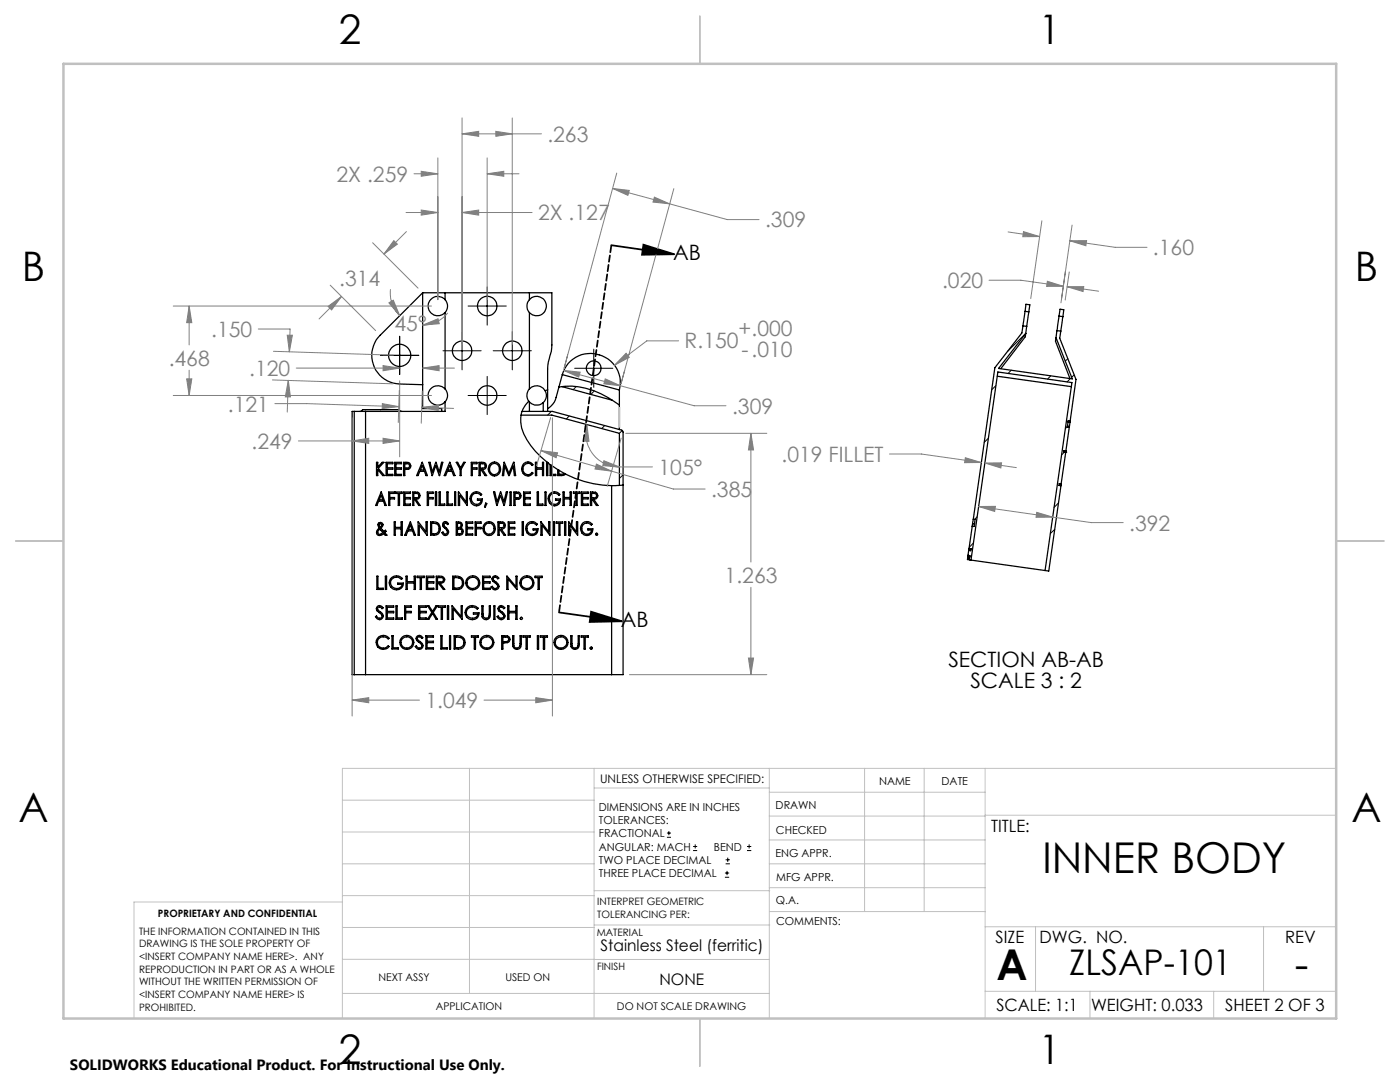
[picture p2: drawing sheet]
<svg xmlns="http://www.w3.org/2000/svg" width="279mm" height="216mm" viewBox="0 0 279 216" stroke-linecap="round" stroke-linejoin="round" font-family="sans-serif">
<g fill="none" stroke="#000" stroke-width=".2">
<path d="M97.2 57.3v7.6M76 70.9h7.6M79.8 67.1v7.6M88.4 70h7.6M92.2 66.2v7.6M93.4 61.1h7.6M93.4 78.9h7.6M97.2 75.1v7.6M98.4 70h7.6M102.2 66.2v7.6M114.7 73.5h7.6M115 77.1l-.6 .7"/>
<path d="M118.5 69.7v7.6M118.6 78l-.7 .7M198.8 76.9l-.9 .9M201.8 73.9l-.6 .6M204.7 66.5l-3.7 3.7M209.7 75l-.6 .6M213.1 71.6l-.5 .5M213.6 75.5l-.6 .7M214.4 74.8l-.5 .5M110 82.1l-.7 .7M113.6 83l-.6 .6M120.7 84.9l-.6 .6"/>
<path d="M124.2 85.9l-.6 .6M124.4 94.8l-.8 .7M197.3 87.4l-.9 .9M212.4 90.2l-.5 .6M212.7 89.9v.1M213 85.1l-.4 .4M194.3 108.3l-.9 .9M195 103.1l-.5 .5M210.5 105.6l-.9 .9M211.2 100.4l-.8 .8M133.1 167.1h.8M133.1 166.2h.8"/>
<path d="M133.5 165.8v.9M138.3 169.7h.8M138.3 168.9h.8M138.7 168.5v.8M144.7 175h.8M144.7 174.2h.8M144.8 172.4h.9M144.8 171.6h.9M145.1 173.8v.8M145.2 171.1v.9M149.1 169.7h.8M149.1 168.9h.8"/>
<path d="M149.5 168.5v.8"/>
</g>
<g fill="none" stroke="#000" stroke-width=".25">
<path d="M84.3 58.4v23.1h3.9v.6M84.3 58.4h4.5M84.3 58.4l-8.4 8.5a5.7 5.7 0 0 0-1.3 6.1 5.7 5.7 0 0 0 5.1 3.6l4.6 .2M88.8 59.8a1.95 1.95 0 0 0-2.8-.1 1.95 1.95 0 0 0 0 2.8 1.95 1.95 0 0 0 2.8-.1M88.8 59.8a1.93 1.93 0 0 1 0 2.6M88.8 58.4v1.4M88.8 58.4h16.9M105.7 59.8a1.93 1.93 0 0 0 0 2.6M105.7 59.8a1.94 1.94 0 0 1 2.8-.1 1.94 1.94 0 0 1 0 2.8 1.94 1.94 0 0 1-2.8-.1M105.7 58.4h4.4v10.4l-.1 1.3-.7 2.9v9.1M105.7 58.4v1.4M88.8 77.6a1.94 1.94 0 0 0-2.8-.1 1.94 1.94 0 0 0 0 2.8 1.94 1.94 0 0 0 2.8-.1"/>
<path d="M88.8 77.6a1.93 1.93 0 0 1 0 2.6M88.8 62.4v15.2M105.7 77.6a1.97 1.97 0 0 0-.2 2.4M105.7 77.6a1.94 1.94 0 0 1 3.1 .4M105.7 62.4v15.2M108.8 78a1.88 1.88 0 0 1-.4 2.3M109.3 77.8l-.5 .2M111.5 77.2a15.6 15.6 0 0 1 12.1 3.6M112.2 77.2l10 2.7M112.2 74.8a5.9 5.9 0 0 1 7.2-4 5.9 5.9 0 0 1 4.2 7M112.2 74.8l-1.2 4.5a3.8 3.8 0 0 1-1.7 2.3M112.2 74.8l11.4 3"/>
<path d="M123.6 77.8v7.9M199 75.1l14.8 2.1M204.2 65l-.3 1.4-5.4 7-4.3 30.2M204.2 65l.7 .1M204.6 62.1l-.4 2.9M204.6 62.1l.7 .1M204.6 62.1l.2-1.4 .7 .1-.2 1.4M204.7 66.5l-5.4 7 14.7 2.1-3.3-8.2M204.7 66.5l-.1 .7-4.9 6.4M204.9 65.1l-.2 1.4M205.3 62.2l-.4 2.9M210.7 67.4l-.1 .7 2.9 7.4"/>
<path d="M210.9 66l-.2 1.4M210.9 66l.8 .1M211.3 63.1l-.4 2.9M211.3 63.1l.8 .1M211.3 63.1l.3-1.4 .7 .1-.2 1.4M211.7 66.1l-.2 1.4 3.2 8.2-1.1 8.3M212.1 63.2l-.4 2.9M70.7 82.1h2.3M70.7 82.1h-.4v52.5h.4M70.7 82.1v52.5M71.8 82.1l.3-.1a.63 .63 0 0 1 1-.3h6.1a.54 .54 0 0 1 .7 .4h.3M73 82.1v52.5"/>
<path d="M75.1 92.3h.3v.9l.9-.9h.3l-1.1 1.2 1.2 1.4h-.3l-1-1.2v1.2h-.3zM76.1 98.2l1 2.7h-.3l-.3-.9h-.9l-.4 .9h-.2zM76.1 98.8l.3 .9h-.7zM77 92.3h1.4v.2h-1.1v.8h1.1v.3h-1.1v1.1h1.1v.2h-1.4zM77.6 98.2h1.1v.3h-.9v.8h.9v.3h-.9v1.3h-.2zM78.8 92.3h1.3v.2h-1.1v.8h1.1v.3h-1.1v1.1h1.1v.2h-1.3zM79 98.2h1.2v.3h-.5v2.4h-.2v-2.4h-.5zM80.5 92.3h.5a.76 .76 0 0 1 1 .7 .76 .76 0 0 1-1.1 .7h-.1v1.2h-.3zM80.6 98.2h1.3v.3h-1.1v.8h1.1v.3h-1.1v1h1.1v.3h-1.3zM80.8 92.5h.4a.45 .45 0 0 1 .5 .5 .45 .45 0 0 1-.5 .4h-.4zM82.4 98.2h.4a.75 .75 0 0 1 1 .6 .75 .75 0 0 1-.8 .8l.9 1.3h-.3l-.9-1.3h-.1v1.3h-.2zM82.6 98.5h.4a.46 .46 0 0 1 .6 .4 .46 .46 0 0 1-.6 .4h-.4z"/>
<path d="M84.2 92.3l1.1 2.6h-.3l-.3-.8h-.9l-.4 .8h-.3zM84.3 92.9l.3 .9h-.7zM85.3 98.2h1.1v.3h-.9v.8h.9v.3h-.9v1.3h-.2zM85.6 92.3h.2l.5 1.9 .7-1.9 .7 1.9 .4-1.9h.3l-.7 2.6-.7-2-.8 2zM86.9 98.2h.2v2.7h-.2zM87.6 98.2h.3v2.4h.9v.3h-1.2zM88.8 80.2v1.9h-15.8M89.2 98.2h.2v2.4h.9v.3h-1.1zM89.7 92.3h.1M89.7 92.3l1.1 2.6h-.3l-.3-.8h-.9l-.4 .8h-.2zM89.8 92.9l.3 .9h-.7zM90.7 98.2h.2v2.7h-.2z"/>
<path d="M91.1 92.3h.2l.6 1 .6-1h.3l-.8 1.3v1.3h-.2v-1.3zM91.5 98.2l1.6 2v-2h.2v2.7l-1.6-2.1v2.1h-.2zM94.1 92.3h1.1v.2h-.9v.8h.9v.3h-.9v1.3h-.2zM94.2 98.5a1.26 1.26 0 0 1 1.9 .1l-.1 .2a1.07 1.07 0 0 0-1.5-.1 1.07 1.07 0 0 0-.2 1.5 1.07 1.07 0 0 0 1.5 .2l.2-.6h-.7v-.2h1a1.24 1.24 0 0 1-1.3 1.3 1.24 1.24 0 0 1-1.2-1.4v-.4zM95.6 92.3h.5a.73 .73 0 0 1 1 .5 .73 .73 0 0 1-.8 .9l.8 1.2h-.3l-.8-1.2h-.2v1.2h-.2zM95.8 92.5h.5a.46 .46 0 0 1 .5 .5 .46 .46 0 0 1-.6 .4h-.4zM97.9 92.5a1.33 1.33 0 0 1 1.8 .3 1.33 1.33 0 0 1-.2 1.8 1.31 1.31 0 0 1-1.7 0 1.31 1.31 0 0 1-.2-1.7zM97.9 92.9a1.05 1.05 0 0 1 1.5-.1 1.05 1.05 0 0 1 .1 1.5 1.05 1.05 0 0 1-1.5 .1 1.05 1.05 0 0 1-.1-1.5zM98.5 98.2h.2l.5 1.9 .7-1.9 .7 1.9 .4-1.9h.3l-.7 2.7-.7-2.1-.8 2.1zM100.6 92.3l1 2.1 1-2.1 .3 2.6h-.2l-.3-1.9-.8 1.9-.9-1.9-.2 1.9h-.2zM101.8 98.2h.2v2.7h-.2zM102.6 98.2h.4a.76 .76 0 0 1 1 .7 .76 .76 0 0 1-1.1 .7h-.1v1.3h-.2z"/>
<path d="M102.8 98.5h.4a.46 .46 0 0 1 .5 .4 .46 .46 0 0 1-.5 .4h-.4zM104 82.8h6.1l13.5 3.7v10.4M104.2 82.1h6l13.9 3.7 .2 .3 .1 48.5h-2.3M104.5 98.2h1.3v.3h-1.1v.8h1.1v.3h-1.1v1h1.1v.3h-1.3zM104.5 92.5a1.18 1.18 0 0 1 1.9 .2l-.2 .2a1.06 1.06 0 0 0-1.4-.1 1.06 1.06 0 0 0-.3 1.4 1.06 1.06 0 0 0 1.4 .3l.3-.2 .2 .1a1.26 1.26 0 0 1-1.7 .4 1.26 1.26 0 0 1-.5-1.6zM105.5 80a5.9 5.9 0 0 0-.3 7.8 16.3 16.3 0 0 0 4 4.5M105.5 80l.2 .2M105.7 80.2a1.88 1.88 0 0 0 2.7 .1M105.7 80.2v1.9M106.9 92.3h.2v1h1.2v-1h.2v2.6h-.2v-1.3h-1.2v1.3h-.2zM107.2 98.2h.3v2.4h.8v.3h-1.1zM108.4 80.3v1.8"/>
<path d="M108.8 98.2h.2v2.7h-.2zM109.2 92.3h-.1v2.6h.2v-2.6M109.2 92.3h.1M109.3 92.3l.5 .4M109.8 92.7v2.2h1.1v-.2h-.9v-1.8M109.8 92.7l.2 .2M109.8 98.5a1.26 1.26 0 0 1 1.9 .1l-.2 .2a1.07 1.07 0 0 0-1.5-.1 1.07 1.07 0 0 0 0 1.6 1.07 1.07 0 0 0 1.5-.2l.1-.3h-.7v-.2h1a1.24 1.24 0 0 1-1.3 1.3 1.24 1.24 0 0 1-1.2-1.4v-.4zM110 92.9l1.3 .8M111.3 93.7v1.2a1.81 1.81 0 0 0 1.6-.3M111.3 93.7l.2 .1M111.5 93.8v.9l1.1-.2M111.5 93.8l1.1 .7"/>
<path d="M112.4 98.2h.2v1.1h1.2v-1.1h.2v2.7h-.2v-1.3h-1.2v1.3h-.2zM112.6 94.5l.3 .1M112.9 94.6a21.4 21.4 0 0 0 9.2 2.3M114.4 98.2h1.3v.3h-.5v2.4h-.3v-2.4h-.5zM116 98.2h1.4v.3h-1.1v.8h1.1v.3h-1.1v1h1.1v.3h-1.4zM117.8 98.2h.5a.75 .75 0 0 1 1 .6 .75 .75 0 0 1-.8 .8l.8 1.3h-.3l-.8-1.3h-.1v1.3h-.3zM118.1 98.5h.4a.46 .46 0 0 1 .6 .4 .46 .46 0 0 1-.6 .4h-.4zM122.1 96.9v37.7M124.4 96.8l-2.3 .1M211.7 96.9l-2.4 17-15.5-2.1M211.8 96.6l-.4-.1-.1 .4h.4M211.8 96.6l-.1 .3"/>
<path d="M212.3 90.1h.4M212.7 90.2h.1M212.7 90.2l-.9 6.4M212.7 90.1v.1M212.7 90l-.4-.1v.3h.4M212.7 90v.1M213 85.1l.4 .1M213 85l.4 .1M213.1 84.2l.4 .1M213.2 84.1h.3M213.4 85.3l-.7 4.7M213.4 85.2v.1"/>
<path d="M213.4 85.1v.1M213.5 84.3l-.1 .8M213.5 84.1v.2M213.6 84h-.4l-.2 1.2 .4 .1M213.6 84l-.1 .1M75.2 115h.2v2.4h1.1v.2h-1.3zM75.5 104.4a.52 .52 0 0 1 .8 0 .52 .52 0 0 1 0 .7l-.3 .3 .6 .7 .3-.3 .1 .2-.2 .3 .4 .5h-.3l-.3-.3a.78 .78 0 0 1-.8 .4 .78 .78 0 0 1-.7-.6l.1-.3 .5-.7a.75 .75 0 0 1-.2-.9zM75.7 104.6l.2-.1 .3 .2-.4 .5-.2-.5zM75.8 105.6l.6 .7-.4 .3a.43 .43 0 0 1-.5-.1 .43 .43 0 0 1 0-.6zM76.9 115h.3v2.6h-.3zM77.9 115.5a1.56 1.56 0 0 1 2.4-.1l-.2 .2a1.2 1.2 0 0 0-1.8-.2 1.2 1.2 0 0 0 .1 1.8 1.2 1.2 0 0 0 1.8-.3l.1-.3h-.9v-.3h1.1a1.41 1.41 0 0 1-1.8 1.3 1.41 1.41 0 0 1-.8-2.1zM78.7 104.1h.2v1.1h1.1v-1.1h.3v2.7h-.3v-1.3h-1.1v1.3h-.2z"/>
<path d="M81 115h.3v1.1h1.4v-1.1h.2v2.6h-.2v-1.3h-1.4v1.3h-.3zM81.9 104.1l1 2.7h-.2l-.4-.9h-.9l-.3 .9h-.3zM81.9 104.8l.3 .9h-.7zM83.3 115h1.4v.3h-.6v2.3h-.2v-2.3h-.6zM83.4 104.1l1.6 2v-2h.3v2.7l-1.6-2v2h-.3zM85.1 115h1.5v.3h-1.3v.8h1.3v.2h-1.3v1.1h1.3v.2h-1.5zM85.9 104.1a1.43 1.43 0 0 1 2 1.4 1.19 1.19 0 0 1-1.3 1.3h-.7zM86.1 104.4a1.12 1.12 0 0 1 1.5 1.1 1.12 1.12 0 0 1-1.5 1zM87.1 115h.5a.76 .76 0 0 1 1 .3 .76 .76 0 0 1-.2 1l-.6 .1 1 1.2h-.3l-1-1.2h-.2v1.2h-.2zM87.3 115.3h.5a.48 .48 0 0 1 .7 .4 .48 .48 0 0 1-.7 .4h-.5zM88.5 104.2a.62 .62 0 0 1 1 .3l-.2 .2-.3-.3a.41 .41 0 0 0-.5 .3 .41 .41 0 0 0 .4 .5 .88 .88 0 0 1 .6 .8 .88 .88 0 0 1-.6 .9l-.5-.3-.2-.3 .2-.1 .2 .3a.43 .43 0 0 0 .6-.1 .43 .43 0 0 0 0-.5l-.8-.8-.1-.4zM90.3 115a1.96 1.96 0 0 1 2.1 .6 1.31 1.31 0 0 1-1.2 2h-.9z"/>
<path d="M90.6 115.3h.2a1.11 1.11 0 0 1 1.5 .9 1.11 1.11 0 0 1-1.4 1.2h-.3zM91.1 104.1a.85 .85 0 0 1 1.2 .7l-.3 .6a.72 .72 0 0 1 .5 .8 .72 .72 0 0 1-.8 .6h-.6zM91.3 104.4h.3a.39 .39 0 0 1 .4 .2 .39 .39 0 0 1-.1 .5l-.6 .2zM91.3 105.6a.58 .58 0 0 1 .7 .1 .58 .58 0 0 1 .1 .7l-.8 .1zM93 104.1h1.3v.3h-1.1v.8h1.1v.3h-1.1v1h1.1v.3h-1.3zM93.2 100.9h.1M94.8 104.1h1.2v.3h-.9v.8h.9v.3h-.9v1.3h-.3zM96.3 115h1.5v.3h-1.3v.8h1.3v.2h-1.3v1.1h1.3v.2h-1.5zM96.8 104.4a1.32 1.32 0 0 1 1.8 .3 1.32 1.32 0 0 1-.2 1.8 1.32 1.32 0 0 1-1.8-.2 1.32 1.32 0 0 1 .2-1.9zM96.9 100.4l.3 .1-.4 .7-.1-.1zM97.2 104.5a1.09 1.09 0 0 1 1.4 .9 1.09 1.09 0 0 1-1.3 1.1 1.22 1.22 0 0 1-.1-2zM98.4 115l.2-.1a.8 .8 0 0 1 1 .5l-.3 .1a.45 .45 0 0 0-.7-.3 .45 .45 0 0 0 .2 .8 .89 .89 0 0 1 .7 .7 .89 .89 0 0 1-.4 1 .84 .84 0 0 1-1.1-.6l.2-.1a.52 .52 0 0 0 .7 .4 .52 .52 0 0 0 .3-.7l-.4-.4a.72 .72 0 0 1-.4-1.3z"/>
<path d="M99.4 104.1h.4a.75 .75 0 0 1 1 .6 .75 .75 0 0 1-.8 .9l.9 1.2h-.3l-.9-1.2h-.1v1.2h-.2zM99.6 104.4h.4a.46 .46 0 0 1 .6 .5 .46 .46 0 0 1-.6 .4h-.4zM101.1 115l1.9 2.1v-2.1h.2v2.6l-1.8-2.1v2.1h-.3zM101.4 104.1h1.3v.3h-1.1v.8h1.1v.3h-1.1v1h1.1v.3h-1.3zM104.2 104.1h.3v2.7h-.3zM105.3 104.4a1.31 1.31 0 0 1 1.9 .2l-.1 .2a1.08 1.08 0 0 0-1.6-.2 1.08 1.08 0 0 0-.1 1.5 1.08 1.08 0 0 0 1.5 .2l.2-.5h-.7v-.3h1a1.24 1.24 0 0 1-1.3 1.4 1.24 1.24 0 0 1-1.2-1.4l.2-.8zM106.8 115h1.4v.3h-.6v2.3h-.2v-2.3h-.6zM107.9 104.1h.1M108 104.1l1.5 2v-2h.2v2.7l-1.5-2v2h-.3zM110.4 104.1h.3v2.7h-.3zM111 104.1h1.3v.3h-.5v2.4h-.3v-2.4h-.5zM112.7 104.1h.2v2.7h-.2z"/>
<path d="M113.5 104.1h.1M113.5 104.1l1.5 2v-2h.3v2.7l-1.6-2v2h-.2zM116.3 104.4a1.31 1.31 0 0 1 1.9 .2l-.2 .2a1.07 1.07 0 0 0-1.5-.2 1.07 1.07 0 0 0-.2 1.5 1.07 1.07 0 0 0 1.5 .2l.3-.5h-.8v-.3h1a1.24 1.24 0 0 1-1.2 1.4 1.24 1.24 0 0 1-1.2-1.4v-.4zM193.1 111.5v.2h.4M193.1 111.5h.4v.2M193.1 111.1v.4M193.2 110.8l.4 .1-.1 .3-.4-.1M193.2 111l.3 .1M193.2 111l-.1 .1M193.2 110.8v.2M193.3 109.8l-.1 1M193.4 109.5h.3h-.3l-.1 .3"/>
<path d="M193.5 111.7l.3 .1M193.8 111.8l5.3-37.6 14.8 2.1-5.3 37.5M194.1 104.5l-.1 .5M194.1 104.5l.4 .1M194.2 103.6l-.1 .9M194.2 103.6h.4l-.2 1.5-.4-.1-.6 4.4 .4 .1-.1 .4-.4-.1M70.7 134.6h2.3M73 134.6h49.1M75.4 121a.75 .75 0 0 1 1.1 .3l-.3 .2a.46 .46 0 0 0-.4-.5 .46 .46 0 0 0-.5 .5 .46 .46 0 0 0 .4 .5 .86 .86 0 0 1 .8 .8 .86 .86 0 0 1-.8 .8l-.5-.2-.3-.4 .2-.1a.53 .53 0 0 0 .7 .5 .53 .53 0 0 0 .4-.7l-.8-.7a.66 .66 0 0 1 0-1zM75.6 127.1a1.45 1.45 0 0 1 2 .3l-.1 .1a1.19 1.19 0 0 0-1.8-.2 1.19 1.19 0 0 0 0 1.8 1.19 1.19 0 0 0 1.8-.2l.1 .1a1.43 1.43 0 0 1-2.1 .2 1.43 1.43 0 0 1 .1-2.1zM77 120.9h1.6v.3h-1.3v.8h1.3v.3h-1.3v1h1.3v.3h-1.6zM78.2 126.9h.3v2.4h1v.2h-1.3z"/>
<path d="M79 120.9h.3v2.4h1v.3h-1.3zM80.8 120.9h1.3v.3h-1.1v.8h1.1v.3h-1.1v1.3h-.2zM83.3 126.9a.75 .75 0 0 1 1.1 .3l-.2 .2a.45 .45 0 0 0-.5-.4 .45 .45 0 0 0-.4 .4 .45 .45 0 0 0 .3 .5 .89 .89 0 0 1 .8 .7 .89 .89 0 0 1-.5 .9 .84 .84 0 0 1-1-.5l.2-.1a.54 .54 0 0 0 .7 .4 .54 .54 0 0 0 .3-.7l-.9-.8a.65 .65 0 0 1 .1-.9zM83.5 120.9h1.6v.3h-1.3v.8h1.3v.3h-1.3v1h1.3v.3h-1.6zM85 126.9h1.5v.2h-1.3v.9h1.3v.2h-1.3v1.1h1.3v.2h-1.5zM85.3 120.9h.3l.7 1.1 .7-1.1h.3l-.8 1.3 .8 1.4h-.3l-.7-1.2-.7 1.2h-.3l.9-1.4zM87.5 120.9h1.4v.3h-.6v2.4h-.2v-2.4h-.6zM88 126.9h.2v2.4h1.1v.2h-1.3zM89.3 120.9h.2v2.7h-.2zM89.7 126.9h.2v2.6h-.2zM90.2 120.9l1.8 2.1v-2.1h.3v2.7l-1.8-2.1v2.1h-.3zM90.6 126.9a1.96 1.96 0 0 1 2.1 .6 1.31 1.31 0 0 1-1.3 2h-.8z"/>
<path d="M90.9 127.1h.2a1.12 1.12 0 0 1 1.5 1 1.12 1.12 0 0 1-1.4 1.2h-.3zM93.3 121.1a1.52 1.52 0 0 1 2.1 .3l-.2 .2a1.19 1.19 0 0 0-1.8-.2 1.19 1.19 0 0 0 .3 1.8 1.19 1.19 0 0 0 1.7-.6h-.9v-.3h1.1a1.4 1.4 0 0 1-2 1.2 1.4 1.4 0 0 1-.3-2.4zM94.1 126.9h1.4v.2h-.6v2.4h-.2v-2.4h-.6zM96.2 120.9h.2v1.6a.65 .65 0 0 0 .6 .9 .65 .65 0 0 0 .6-.9v-1.6h.3v1.6a.88 .88 0 0 1-.9 1.1 .88 .88 0 0 1-.8-1.1zM98.6 120.9h.2v2.7h-.2zM99.6 121a.75 .75 0 0 1 1.2 .3l-.3 .2a.46 .46 0 0 0-.5-.4 .46 .46 0 0 0-.3 .6 1.64 1.64 0 0 1 1 1.5 .83 .83 0 0 1-.8 .4 .83 .83 0 0 1-.7-.6l.2-.1a.53 .53 0 0 0 .7 .5 .53 .53 0 0 0 .3-.7l-.4-.5a.76 .76 0 0 1-.4-1.2zM100.1 126.9h.5a.76 .76 0 0 1 1.2 .5 .76 .76 0 0 1-.9 .9h-.5v1.2h-.3zM100.4 127.1h.5a.49 .49 0 0 1 .6 .5 .49 .49 0 0 1-.7 .4h-.4zM101.3 120.9h.3v1.1h1.3v-1.1h.3v2.7h-.3v-1.3h-1.3v1.3h-.3zM102.3 126.9h.3v1.5a.66 .66 0 0 0 .6 .9 .66 .66 0 0 0 .6-.9v-1.5h.2v1.5a.9 .9 0 0 1-.8 1.2 .9 .9 0 0 1-.9-1.2zM104.4 126.9h1.4v.2h-.6v2.4h-.2v-2.4h-.6zM107.2 126.9h.3v2.6h-.3z"/>
<path d="M107.8 126.9h1.5v.2h-.6v2.4h-.3v-2.4h-.6zM113.9 126.9h.3v1.5a.66 .66 0 0 0 .6 .9 .66 .66 0 0 0 .6-.9v-1.5h.2v1.5a.88 .88 0 0 1-.8 1.2 .88 .88 0 0 1-.9-1.2zM116 126.9h1.4v.2h-.6v2.4h-.2v-2.4h-.6z"/>
<circle cx="79.8" cy="70.9" r="2.21"/>
<circle cx="92.2" cy="70" r="1.94"/>
<circle cx="97.2" cy="78.9" r="1.95"/>
<circle cx="97.2" cy="61.1" r="1.94"/>
<circle cx="102.2" cy="70" r="1.94"/>
<circle cx="118.5" cy="73.5" r="1.47"/>
<circle cx="94.3" cy="116.3" r="1.4"/>
<circle cx="94.4" cy="116.3" r="1.16"/>
<circle cx="105.2" cy="116.3" r="1.39"/>
<circle cx="105.2" cy="116.3" r="1.16"/>
<circle cx="119.1" cy="106.6" r=".21"/>
<circle cx="81.2" cy="128.2" r="1.15"/>
<circle cx="81.2" cy="128.2" r="1.4"/>
<circle cx="97.2" cy="128.2" r="1.16"/>
<circle cx="97.2" cy="128.2" r="1.4"/>
<circle cx="104" cy="123.4" r=".21"/>
<circle cx="111.9" cy="128.2" r="1.4"/>
<circle cx="112" cy="128.2" r="1.16"/>
<circle cx="118" cy="129.3" r=".22"/>
</g>
<path d="M122 48.9l12.5 1.8M128.4 48.8l6.1 1.9-6.4 .1zM111.5 122.2l12.6 1.8M118 122.1l6.1 1.9-6.4 .1z" fill="none" stroke="#000" stroke-width=".35"/>
<path d="M123.6 81.2v4.1" fill="none" stroke="#c0c0c0" stroke-width=".35"/>
<g fill="none" stroke="#808080" stroke-width=".2">
<path d="M82.6 34.7h4.8M84.1 34.2l3.3 .5-3.3 .5zM87.4 31.5v28.3M92.2 26.7l3.3-.5v1zM92.2 23.5v45.2M92.2 26.7h15.9M97.2 34.7l3.3-.5v1zM97.2 31.5v28.3M97.2 34.7h6.4M99 26.2l3.2 .5-3.2 .5zM102.2 23.5v45.2M122.3 37.6l3.3 .4-.3 1z"/>
<path d="M122.3 37.6l11.3 3.1M123.1 34.5l-10.5 39 .7-2.7M130.6 39.3l3 1.4-3.3-.4zM134.5 37.6l-10.6 39 .8-2.7M65.9 56.9l9.1 9.1M68.2 59.2l-4.5 4.4M74.4 48.4l9 9.1M77.9 57.7a6.5 6.5 0 0 0 1.9 5.3M78.6 48l.7 .7-2.7 2zM81 42.4h6.4M81.1 46.2l-4.5 4.5M84.1 41.9l3.3 .5-3.3 .5z"/>
<path d="M92.2 42.4l3.3-.5v1zM92.2 42.4h14M133.6 40.7l11.5 3.1h6.4M197.4 55.9h6.3l8.5 1.2M201.2 46.3l6.3 .9M204.3 46.2l3.2 1h-3.4zM207.9 44.1l-2.2 15.5M209 56.1l3.2 1h-3.3zM212.6 54.2l-.8 5.5M213 57.2h3.3l-.2 1zM213 57.2l6.3 .9M213.4 54.3l-.8 5.6"/>
<path d="M213.5 48h3.4l-.2 1zM213.5 48l9.1 1.4h6.3M214 44.9l-2.3 15.5M34.6 61.1h51.5M34.6 78.9h51.5M37.3 75.6h1l-.6 3.3zM37.7 61.1l.6 3.3h-1zM37.7 61.1v7.7M37.7 73.9v5M51.5 65.7h6.4l-.2 4.5M54.4 75.8l24.1 .8M54.6 70.1l23.9 .8"/>
<path d="M57.3 66.9h1l-.6 3.3zM57.5 75.9l.5 3.3h-1.1zM57.5 75.9l-.2 6.3M59.1 73.4h20.7M65.5 61.1l2.7-1.9-2 2.6zM76.4 73l3.4 .4-3.4 .6zM77.6 60.4l.9-.5 1.3 3.1zM79.7 77.9l-.2 6.4M79.8 76v15.2M84.3 78l-.2 6.5M84.3 64.9l3.1-1.3 .3 1zM84.3 73.4l3.3-.4v1z"/>
<path d="M84.3 73.4h6.4M89.4 62.4a6.3 6.3 0 0 1-5.1 2.5M112.5 73.9l3.3 .4-.3 .9zM112.5 73.9l26 7.1h6.4M120.8 75.6l3 1.4-3.3-.4zM125 70.5l.6 .8-3 1.6zM135.4 68h-6.3l-6.5 4.9M54.9 80.5h6.3l18.4 .6M59.5 88h20.3M70.3 88l3.3-.5v1zM70.3 83.4v59.5M76.3 80.5l3.3 .6-3.3 .4z"/>
<path d="M76.4 87.5l3.4 .5-3.4 .5zM84.2 81.3l3.3-.4v1zM84.2 81.3l6.3 .2M108 89.9l3.3 .4-.3 1zM108 89.9l14.1 4.1M109.9 83.3l-2.8 9.7M110.2 83.4v59.5M117.1 84.7l.4 3.4-1-.1zM117.1 84.7a6.7 6.7 0 0 0 6.5 8.5M119 92.6l3.1 1.4-3.4-.4zM120.5 91.9l3.1 1.3-3.3-.3zM122.1 94l12.3 3.6h6.3"/>
<path d="M123.6 93.2h6.6M124 87.4l-2.8 9.6M124.9 86.5h28.1M149.9 86.5l.5 3.3h-1zM149.9 86.5v25.6M177.5 90.6h6.4l11.9 1.7M192.7 91.3l3.1 1h-3.3zM196.6 92.4h3.3l-.2 1zM196.6 92.4l6.2 .9M149.9 117.2v17.4M195.3 101.1l3.3-.1-.1 1.1zM195.3 101.1l22.5 3.2h6.4"/>
<path d="M206.9 102.2l3.2 1h-3.3zM70.3 139.7l3.3-.5v1zM70.3 139.7h13.4M96.6 139.7h13.6M106.9 139.2l3.3 .5-3.3 .5zM125.6 134.6h27.4M149.4 131.3h1l-.5 3.3z"/>
</g>
<path d="M111.6 122.2l10.4-73.3" fill="none" stroke="#000" stroke-width=".35" stroke-dasharray="1.3 .6" stroke-dashoffset="-.2"/>
<g fill="none" stroke="#c0c0c0" stroke-width=".2">
<path d="M68.3 159.7h50.3M93.7 153.3v44.9M118.6 153.3v49.9M118.6 157.2h34.9M153.5 153.3v49.9M153.5 158.1h43.1M172.5 153.3v28.6M184.4 153.3v28.6M196.6 153.3v49.9M266.7 153.3h-198.4v49.9M68.3 178.7h50.3M68.3 172.4h50.3"/>
<path d="M68.3 166h50.3M68.3 180h-41.6v23.2M118.6 177.7h35M153.5 167.6h43.1M153.5 162.8h43.1M153.5 172.4h43.1M153.5 177.1h43.1M196.6 162.7h70.1M68.3 198.2h85.2M68.3 191.4l85.2 .1M68.3 185.1h50.3M118.6 184.6h35"/>
<path d="M153.6 181.9h43M196.6 197.8h70.1M196.6 184.9h70.1M206.7 184.9v12.9M217.5 197.8v5.4M242.2 197.8v5.4M252.2 184.9v12.9"/>
</g>
<path d="M139.7 3.2v9.5M3.1 107.9h9.6M266.7 107.9h9.5M139.7 203.2v9.6" fill="none" stroke="#c0c0c0" stroke-width=".25"/>
<path d="M12.7 12.7h254v190.5h-254z" fill="none" stroke="#c0c0c0" stroke-width=".5"/>
<path d="M118 122.1l6.1 1.9-6.4 .1zM128.4 48.8l6.1 1.9-6.4 .1z" fill="#000"/>
<path d="M84.1 34.2l3.3 .5-3.3 .5zM97.2 34.7l3.3-.5v1zM37.7 61.1l.6 3.3h-1zM37.3 75.6h1l-.6 3.3zM84.1 41.9l3.3 .5-3.3 .5zM92.2 42.4l3.3-.5v1zM92.2 26.7l3.3-.5v1zM99 26.2l3.2 .5-3.2 .5zM125 70.5l-2.4 2.4 3-1.6zM130.6 39.3l3 1.4-3.3-.4zM122.3 37.6l3.3 .4-.3 1zM117.1 84.7l.4 3.4-1-.1zM120.5 91.9l3.1 1.3-3.3-.3zM70.3 139.7l3.3-.5v1zM106.9 139.2l3.3 .5-3.3 .5zM149.9 86.5l.5 3.3h-1zM149.4 131.3h1l-.5 3.3zM77.6 60.4l.9-.5 1.3 3.1zM84.3 64.9l3.1-1.3 .3 1zM78.6 48l.7 .7-2.7 2zM65.5 61.1l2.7-1.9-2 2.6zM57.3 66.9h1l-.6 3.3zM57.5 75.9l.5 3.3h-1.1zM84.3 73.4l3.3-.4v1zM76.4 73l3.4 .4-3.4 .6zM76.3 80.5l3.3 .6-3.3 .4zM84.2 81.3l3.3-.4v1zM108 89.9l3.3 .4-.3 1zM119 92.6l3.1 1.4-3.4-.4zM120.8 75.6l3 1.4-3.3-.4zM112.5 73.9l3.3 .4-.3 .9zM70.3 88l3.3-.5v1zM76.4 87.5l3.4 .5-3.4 .5zM209 56.1l3.2 1h-3.3zM213 57.2h3.3l-.2 1zM195.3 101.1l3.3-.1-.1 1.1zM206.9 102.2l3.2 1h-3.3zM196.6 92.4h3.3l-.2 1zM192.7 91.3l3.1 1h-3.3zM204.3 46.2l3.2 1h-3.4zM213.5 48h3.4l-.2 1z" fill="#808080"/>
<g font-size="8.5">
<text x="208" y="174.2">INNER BODY</text>
<text x="198.9" y="195.5">A</text>
<text x="258.4" y="195.4">-</text>
</g>
<g font-size="8.1">
<text x="67.6" y="8.9">2</text>
<text x="207.3" y="8.9">1</text>
<text x="4.4" y="56.1">B</text>
<text x="270.4" y="56.1">B</text>
<text x="3.7" y="164.1">A</text>
<text x="269.7" y="164.1">A</text>
<text x="67.6" y="212.4">2</text>
<text x="207.3" y="212.4">1</text>
</g>
<text font-size="7.1" x="213.4" y="194.6">ZLSAP-101</text>
<g font-size="4.2" fill="#808080">
<text x="109.2" y="28.3">.263</text>
<text x="67.2" y="36.3">2X .259</text>
<text x="107.4" y="44">2X .127</text>
<text x="152.7" y="45.4">.309</text>
<text x="230.1" y="50.9">.160</text>
<text x="67.7" y="57.1">.314</text>
<text x="188" y="57.5">.020</text>
<text x="78.7" y="66">45°</text>
<text x="42.2" y="67.2">.150</text>
<text x="136.6" y="69.3">R.150</text>
<text x="147.4" y="67.1">+.000</text>
<text x="148" y="71.2">-.010</text>
<text x="33.7" y="72.9">.468</text>
<text x="49.7" y="75">.120</text>
<text x="45.5" y="82.1">.121</text>
<text x="146.1" y="82.5">.309</text>
<text x="50.2" y="89.6">.249</text>
<text x="131.4" y="94.8">105°</text>
<text x="156" y="92.2">.019 FILLET</text>
<text x="141.9" y="99.2">.385</text>
<text x="225.4" y="105.9">.392</text>
<text x="144.6" y="116.3">1.263</text>
<text x="84.9" y="141.3">1.049</text>
</g>
<g font-size="4.2">
<text x="134.4" y="51.8">AB</text>
<text x="123.9" y="125.1">AB</text>
<text x="189.3" y="133.1">SECTION AB-AB</text>
<text x="193.7" y="137.2">SCALE 3 : 2</text>
</g>
<g font-size="3.4">
<text x="197.8" y="166">TITLE:</text>
<text x="198.7" y="188.1">SIZE</text>
<text x="207.5" y="188.1">DWG. NO.</text>
<text x="256.5" y="188.2">REV</text>
<text x="198.8" y="201.7">SCALE: 1:1</text>
<text x="217.7" y="201.8">WEIGHT: 0.033</text>
<text x="244.5" y="201.7">SHEET 2 OF 3</text>
</g>
<g font-size="3.2">
<text x="119.9" y="189.8">Stainless Steel (ferritic)</text>
<text x="131.6" y="196.6">NONE</text>
</g>
<text font-size="3" x="14" y="213.5">SOLIDWORKS Educational Product. For Instructional Use Only.</text>
<text font-size="2.4" x="119.8" y="156.2">UNLESS OTHERWISE SPECIFIED:</text>
<g font-size="2.2">
<text x="119.5" y="161.8">DIMENSIONS ARE IN INCHES</text>
<text x="154.8" y="161.4">DRAWN</text>
<text x="175.4" y="156.6">NAME</text>
<text x="187.9" y="156.7">DATE</text>
<text x="119.5" y="164.4">TOLERANCES:</text>
<text x="119.5" y="167.1">FRACTIONAL</text>
<text x="154.9" y="166.3">CHECKED</text>
<text x="119.5" y="169.7">ANGULAR: MACH</text>
<text x="119.5" y="172.4">TWO PLACE DECIMAL</text>
<text x="142.5" y="169.7">BEND</text>
<text x="154.8" y="171">ENG APPR.</text>
<text x="119.5" y="175">THREE PLACE DECIMAL</text>
<text x="154.9" y="175.7">MFG APPR.</text>
<text x="154.9" y="180.4">Q.A.</text>
<text x="154.9" y="184.6">COMMENTS:</text>
</g>
<g font-size="2.1">
<text x="75.5" y="195.7">NEXT ASSY</text>
<text x="100.9" y="195.7">USED ON</text>
<text x="86.9" y="201.5">APPLICATION</text>
<text x="123.1" y="201.6">DO NOT SCALE DRAWING</text>
</g>
<g font-size="2">
<text x="31.5" y="182.9">PROPRIETARY AND CONFIDENTIAL</text>
<text x="119.2" y="180.6">INTERPRET GEOMETRIC</text>
<text x="119.2" y="183.1">TOLERANCING PER:</text>
<text x="27.8" y="186.5">THE INFORMATION CONTAINED IN THIS</text>
<text x="27.8" y="189">DRAWING IS THE SOLE PROPERTY OF</text>
<text x="27.8" y="191.6">&lt;INSERT COMPANY NAME HERE&gt;. ANY</text>
<text x="119.1" y="186.7">MATERIAL</text>
<text x="27.8" y="194.1">REPRODUCTION IN PART OR AS A WHOLE</text>
<text x="27.8" y="196.6">WITHOUT THE WRITTEN PERMISSION OF</text>
<text x="119.1" y="193.5">FINISH</text>
<text x="27.8" y="199.1">&lt;INSERT COMPANY NAME HERE&gt; IS</text>
<text x="27.8" y="201.7">PROHIBITED.</text>
</g>
</svg>
